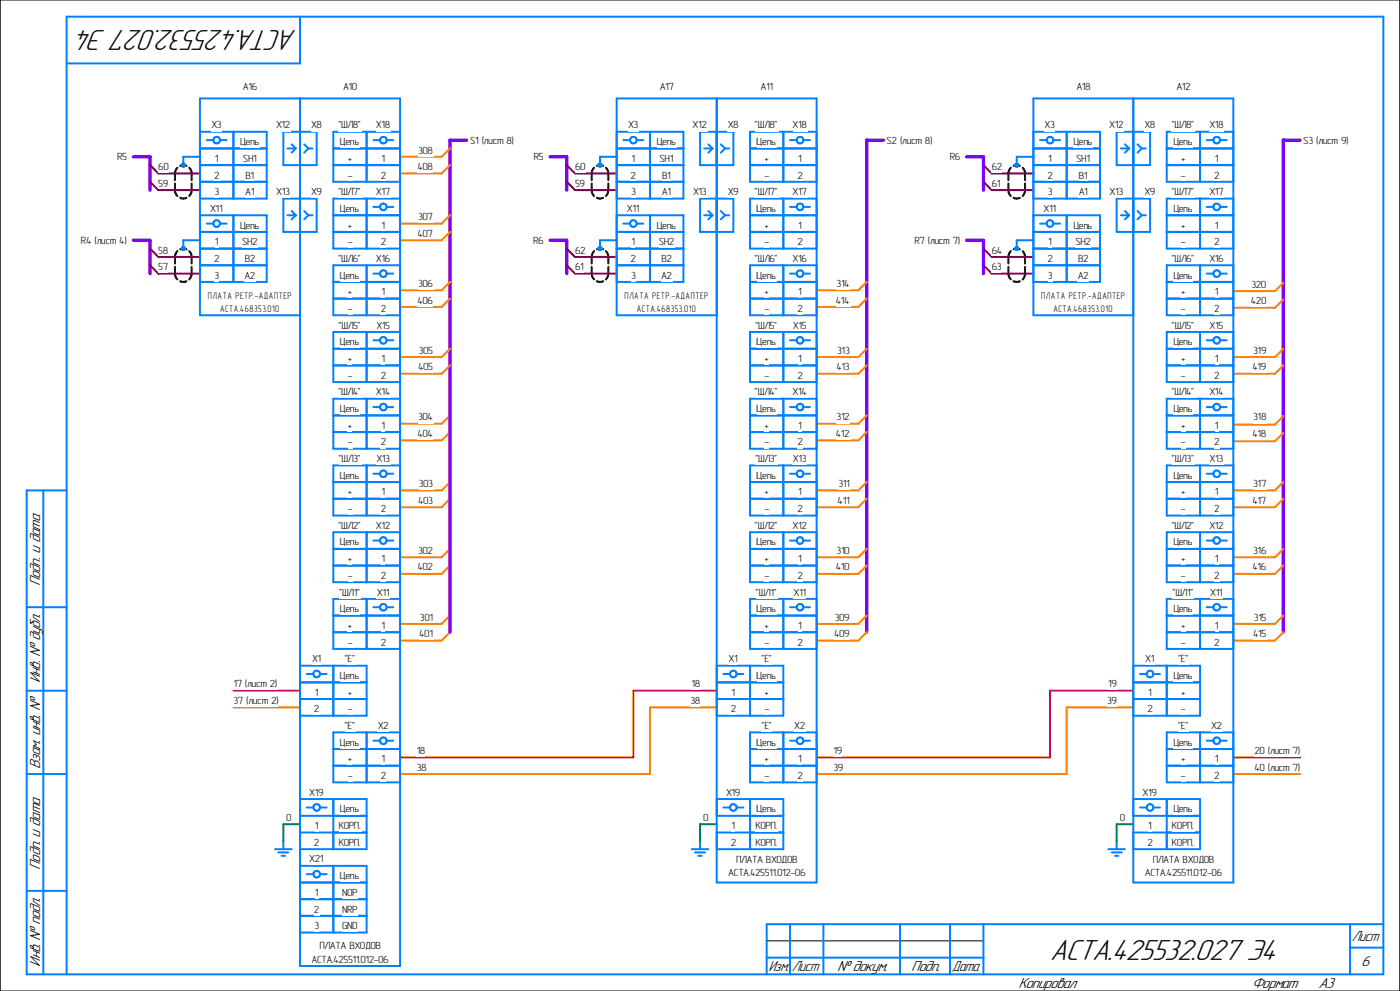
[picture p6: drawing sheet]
<svg xmlns="http://www.w3.org/2000/svg" width="420mm" height="297mm" viewBox="0 0 420 297" stroke-linecap="round" stroke-linejoin="round" font-family="sans-serif">
<path d="M-.1 0v297" fill="none" stroke="#000" stroke-width=".3"/>
<path d="M54.5 49h1v1h-1zM179.5 49h1v1h-1zM304.5 49h1v1h-1zM54.5 74h1v1h-1zM179.5 74h1v1h-1zM304.5 74h1v1h-1z" fill="#000"/>
<g fill="none" stroke="#0080ff" stroke-width=".59">
<path d="M60 39.5h20v20h-20M70 39.5v20M85 39.5h10v10h-10zM90 29.5v260h30v-260h-60v65h30M110 39.5v15M120 39.5h-20v15h20M185 39.5h20v20h-20M195 39.5v20M210 39.5h10v10h-10zM215 29.5v235h30v-235h-60v65h30M235 39.5v15M245 39.5h-20v15h20"/>
<path d="M310 39.5h20v20h-20M320 39.5v20M335 39.5h10v10h-10zM340 29.5v235h30v-235h-60v65h30M360 39.5v15M370 39.5h-20v15h20M60 47h-5v2.5M60 49.5h20M60 44.5h20M60 54.5h20M62 42h2M66 42h2"/>
<path d="M85 59.5h10v10h-10zM86.2 44.5h2.5M87.5 43.3l1.2 1.2M88.7 44.5l-1.2 1.3M91.3 43.3l1.2 1.2M92.5 44.5l-1.2 1.3M92.5 44.5h1.3M100 49.5h20M100 44.5h20M110 59.5v15M112 42h2M116 42h2"/>
<path d="M120 59.5h-20v15h20M185 47h-5v2.5M185 49.5h20M185 44.5h20M185 54.5h20M187 42h2M191 42h2M210 59.5h10v10h-10zM211.2 44.5h2.5M212.5 43.3l1.2 1.2M213.7 44.5l-1.2 1.3M216.2 43.3l1.3 1.2"/>
<path d="M217.5 44.5h1.2M217.5 44.5l-1.3 1.3M225 49.5h20M225 44.5h20M235 59.5v15M237 42h2M241 42h2M245 59.5h-20v15h20M310 47h-5v2.5M310 49.5h20M310 44.5h20M310 54.5h20"/>
<path d="M312 42h2M316 42h2M335 59.5h10v10h-10zM336.3 44.5h2.5M337.5 43.3l1.3 1.2M338.8 44.5l-1.3 1.3M341.2 43.3l1.3 1.2M342.5 44.5h1.2M342.5 44.5l-1.3 1.3M350 49.5h20M350 44.5h20M360 59.5v15"/>
<path d="M362 42h2M366 42h2M370 59.5h-20v15h20M60 72h-5v2.5M60 69.5h20M60 64.5h20v20h-20M60 74.5h20M60 79.5h20M62 67h2M66 67h2M70 64.5v20M86.2 64.5h2.5"/>
<path d="M87.5 63.2l1.2 1.3M88.7 64.5l-1.2 1.2M91.3 63.2l1.2 1.3M92.5 64.5l-1.2 1.2M92.5 64.5h1.3M100 69.5h20M100 64.5h20M110 79.5v15M112 62h2M116 62h2M120 79.5h-20v15h20M185 72h-5v2.5"/>
<path d="M185 69.5h20M185 64.5h20v20h-20M185 74.5h20M185 79.5h20M187 67h2M191 67h2M195 64.5v20M211.2 64.5h2.5M212.5 63.2l1.2 1.3M213.7 64.5l-1.2 1.2M216.2 63.2l1.3 1.3M217.5 64.5h1.2"/>
<path d="M217.5 64.5l-1.3 1.2M225 69.5h20M225 64.5h20M235 79.5v15M237 62h2M241 62h2M245 79.5h-20v15h20M310 72h-5v2.5M310 69.5h20M310 64.5h20v20h-20M310 74.5h20M310 79.5h20"/>
<path d="M312 67h2M316 67h2M320 64.5v20M336.3 64.5h2.5M337.5 63.2l1.3 1.3M338.8 64.5l-1.3 1.2M341.2 63.2l1.3 1.3M342.5 64.5h1.2M342.5 64.5l-1.3 1.2M350 69.5h20M350 64.5h20M360 79.5v15"/>
<path d="M362 62h2M366 62h2M370 79.5h-20v15h20M100 84.5h20M100 89.5h20M110 99.5v15M112 82h2M116 82h2M120 99.5h-20v15h20M225 84.5h20M225 89.5h20M235 99.5v15"/>
<path d="M237 82h2M241 82h2M245 99.5h-20v15h20M350 84.5h20M350 89.5h20M360 99.5v15M362 82h2M366 82h2M370 99.5h-20v15h20M100 104.5h20M100 109.5h20M110 119.5v15"/>
<path d="M112 102h2M116 102h2M120 119.5h-20v15h20M225 104.5h20M225 109.5h20M235 119.5v15M237 102h2M241 102h2M245 119.5h-20v15h20M350 104.5h20M350 109.5h20M360 119.5v15"/>
<path d="M362 102h2M366 102h2M370 119.5h-20v15h20M100 124.5h20M100 129.5h20M110 139.5v15M112 122h2M116 122h2M120 139.5h-20v15h20M225 124.5h20M225 129.5h20M235 139.5v15"/>
<path d="M237 122h2M241 122h2M245 139.5h-20v15h20M350 124.5h20M350 129.5h20M360 139.5v15M362 122h2M366 122h2M370 139.5h-20v15h20M100 144.5h20M100 149.5h20M110 159.5v15"/>
<path d="M112 142h2M116 142h2M120 159.5h-20v15h20M225 144.5h20M225 149.5h20M235 159.5v15M237 142h2M241 142h2M245 159.5h-20v15h20M350 144.5h20M350 149.5h20M360 159.5v15"/>
<path d="M362 142h2M366 142h2M370 159.5h-20v15h20M100 164.5h20M100 169.5h20M110 179.5v15M112 162h2M116 162h2M120 179.5h-20v15h20M225 164.5h20M225 169.5h20M235 179.5v15"/>
<path d="M237 162h2M241 162h2M245 179.5h-20v15h20M350 164.5h20M350 169.5h20M360 179.5v15M362 162h2M366 162h2M370 179.5h-20v15h20M90 199.5h20v15h-20M100 199.5v15M100 184.5h20"/>
<path d="M100 189.5h20M112 182h2M116 182h2M215 199.5h20v15h-20M225 184.5h20M225 189.5h20M225 199.5v15M237 182h2M241 182h2M340 199.5h20v15h-20M350 184.5h20M350 189.5h20"/>
<path d="M350 199.5v15M362 182h2M366 182h2M90 209.5h20M90 204.5h20M92 202h2M96 202h2M110 219.5v15M120 219.5h-20v15h20M215 209.5h20M215 204.5h20M217 202h2"/>
<path d="M221 202h2M235 219.5v15M245 219.5h-20v15h20M340 209.5h20M340 204.5h20M342 202h2M346 202h2M360 219.5v15M370 219.5h-20v15h20M90 239.5h20v15h-20M100 239.5v15M100 224.5h20"/>
<path d="M100 229.5h20M112 222h2M116 222h2M215 239.5h20v15h-20M225 224.5h20M225 229.5h20M225 239.5v15M237 222h2M241 222h2M340 239.5h20v15h-20M350 224.5h20M350 229.5h20"/>
<path d="M350 239.5v15M362 222h2M366 222h2M82.5 254.5h5M83.5 255.5h3M84.5 256.5h1M85 252v2.5M90 259.5h20v20h-20M90 249.5h20M90 244.5h20M92 242h2M96 242h2"/>
<path d="M100 259.5v20M207.5 254.5h5M208.5 255.5h3M209.5 256.5h1M210 252v2.5M215 249.5h20M215 244.5h20M217 242h2M221 242h2M332.5 254.5h5M333.5 255.5h3M334.5 256.5h1"/>
<path d="M335 252v2.5M340 249.5h20M340 244.5h20M342 242h2M346 242h2M90 264.5h20M90 274.5h20M90 269.5h20M92 262h2M96 262h2"/>
<circle cx="55" cy="49.5" r=".5"/>
<circle cx="65" cy="42" r="1"/>
<circle cx="115" cy="42" r="1"/>
<circle cx="180" cy="49.5" r=".5"/>
<circle cx="190" cy="42" r="1"/>
<circle cx="240" cy="42" r="1"/>
<circle cx="305" cy="49.5" r=".5"/>
<circle cx="315" cy="42" r="1"/>
<circle cx="365" cy="42" r="1.01"/>
<circle cx="55" cy="74.5" r=".5"/>
<circle cx="65" cy="67" r="1"/>
<circle cx="115" cy="62" r="1"/>
<circle cx="180" cy="74.5" r=".5"/>
<circle cx="190" cy="67" r="1"/>
<circle cx="240" cy="62" r="1"/>
<circle cx="305" cy="74.5" r=".49"/>
<circle cx="315" cy="67" r="1"/>
<circle cx="365" cy="62" r="1.01"/>
<circle cx="115" cy="82" r="1"/>
<circle cx="240" cy="82" r="1"/>
<circle cx="365" cy="82" r="1.01"/>
<circle cx="115" cy="102" r="1"/>
<circle cx="240" cy="102" r="1"/>
<circle cx="365" cy="102" r="1"/>
<circle cx="115" cy="122" r="1"/>
<circle cx="240" cy="122" r="1"/>
<circle cx="365" cy="122" r="1.01"/>
<circle cx="115" cy="142" r="1"/>
<circle cx="240" cy="142" r="1"/>
<circle cx="365" cy="142" r="1.01"/>
<circle cx="115" cy="162" r="1"/>
<circle cx="240" cy="162" r="1"/>
<circle cx="365" cy="162" r="1.01"/>
<circle cx="115" cy="182" r=".99"/>
<circle cx="240" cy="182" r=".99"/>
<circle cx="365" cy="182" r="1"/>
<circle cx="95" cy="202" r="1.01"/>
<circle cx="220" cy="202" r="1"/>
<circle cx="345" cy="202" r="1"/>
<circle cx="115" cy="222" r="1"/>
<circle cx="240" cy="222" r="1"/>
<circle cx="365" cy="222" r="1.01"/>
<circle cx="95" cy="242" r="1"/>
<circle cx="220" cy="242" r="1"/>
<circle cx="345" cy="242" r="1"/>
<circle cx="95" cy="262" r="1.01"/>
</g>
<g fill="none" stroke="#000" stroke-width=".59">
<path d="M52.5 55a3.9 3.9 0 0 0 .7 3.8M53.2 50.2a4.1 4.1 0 0 0-.7 3.8M54.1 49.7l.9-.2 1 .2M54.1 59.3a1.98 1.98 0 0 0 1.8 0M56.8 50.2a3.9 3.9 0 0 1 .7 3.8M57.5 55a4.1 4.1 0 0 1-.7 3.8M177.5 55a3.9 3.9 0 0 0 .7 3.8M178.2 50.2a4.1 4.1 0 0 0-.7 3.8M179 59.3a2.07 2.07 0 0 0 1.9 0M179.1 49.7l.9-.2 1 .2M181.8 50.2a3.9 3.9 0 0 1 .7 3.8M182.5 55a4.1 4.1 0 0 1-.7 3.8"/>
<path d="M302.5 55a3.9 3.9 0 0 0 .7 3.8M303.2 50.2a4.1 4.1 0 0 0-.7 3.8M304 59.3a2.07 2.07 0 0 0 1.9 0M304.1 49.7l.9-.2 .9 .2M306.8 50.2a3.9 3.9 0 0 1 .7 3.8M307.5 55a4.1 4.1 0 0 1-.7 3.8M53.2 75.2a4.2 4.2 0 0 0-.7 3.8M54.1 74.7l.9-.2 1 .2M56.8 75.3a3.9 3.9 0 0 1 .7 3.7M178.2 75.2a4.2 4.2 0 0 0-.7 3.8M179.1 74.7l.9-.2 1 .2M181.8 75.3a3.9 3.9 0 0 1 .7 3.7"/>
<path d="M303.2 75.2a4.2 4.2 0 0 0-.7 3.8M304.1 74.7l.9-.2 .9 .2M306.8 75.3a3.9 3.9 0 0 1 .7 3.7M52.5 80a3.9 3.9 0 0 0 .7 3.7M54.1 84.3l.9 .2 .9-.2M57.5 80a4.2 4.2 0 0 1-.7 3.8M177.5 80a3.9 3.9 0 0 0 .7 3.7M179 84.3l1 .2 .9-.2M182.5 80a4.2 4.2 0 0 1-.7 3.8M302.5 80a3.9 3.9 0 0 0 .7 3.7M304 84.3l1 .2 .9-.2M307.5 80a4.2 4.2 0 0 1-.7 3.8"/>
</g>
<path d="M40 47h5v10M140 42h-5v147.5M165 47h5v10M265 42h-5v147.5M290 47h5v10M390 42h-5v147.5M40 72h5v10M165 72h5v10M290 72h5v10" fill="none" stroke="#8000ff" stroke-width="1"/>
<path d="M45 54.5l2.5 2.5h12.5M45 49.5l2.5 2.5h12.5M170 49.5l2.5 2.5h12.5M170 54.5l2.5 2.5h12.5M295 54.5l2.5 2.5h12.5M295 49.5l2.5 2.5h12.5M45 79.5l2.5 2.5h12.5M45 74.5l2.5 2.5h12.5M170 74.5l2.5 2.5h12.5M170 79.5l2.5 2.5h12.5M295 79.5l2.5 2.5h12.5M295 74.5l2.5 2.5h12.5" fill="none" stroke="#800040" stroke-width=".59"/>
<g fill="none" stroke="#ff8000" stroke-width=".59">
<path d="M135 44.5l-2.5 2.5h-12.5M135 49.5l-2.5 2.5h-12.5M135 64.5l-2.5 2.5h-12.5M135 69.5l-2.5 2.5h-12.5M135 84.5l-2.5 2.5h-12.5M135 89.5l-2.5 2.5h-12.5M260 84.5l-2.5 2.5h-12.5M260 89.5l-2.5 2.5h-12.5M385 84.8l-2.5 2.4h-12.5M385 89.7l-2.5 2.5h-12.5M135 104.5l-2.5 2.5h-12.5M135 109.5l-2.5 2.5h-12.5"/>
<path d="M260 104.5l-2.5 2.5h-12.5M260 109.5l-2.5 2.5h-12.5M385 104.5l-2.5 2.5h-12.5M385 109.5l-2.5 2.5h-12.5M135 124.5l-2.5 2.5h-12.5M135 129.5l-2.5 2.5h-12.5M260 124.5l-2.5 2.5h-12.5M260 129.5l-2.5 2.5h-12.5M385 124.7l-2.5 2.6h-12.5M385 129.8l-2.5 2.4h-12.5M135 144.5l-2.5 2.5h-12.5M135 149.5l-2.5 2.5h-12.5"/>
<path d="M260 144.5l-2.5 2.5h-12.5M260 149.5l-2.5 2.5h-12.5M385 144.5l-2.5 2.5h-12.5M385 149.5l-2.5 2.5h-12.5M135 164.5l-2.5 2.5h-12.5M135 169.5l-2.5 2.5h-12.5M260 164.5l-2.5 2.5h-12.5M260 169.5l-2.5 2.5h-12.5M385 164.5l-2.5 2.5h-12.5M385 169.5l-2.5 2.5h-12.5M135 184.5l-2.5 2.5h-12.5M135 189.5l-2.5 2.5h-12.5"/>
<path d="M260 184.5l-2.5 2.5h-12.5M260 189.5l-2.5 2.5h-12.5M385 184.5l-2.5 2.5h-12.5M385 189.5l-2.5 2.5h-12.5M70 212h20M215 212h-20v20h-75M340 212h-20v20h-75M370 232h20"/>
</g>
<path d="M70 207h20M215 207h-25v20h-70M340 207h-25v20h-70M370 227h20" fill="none" stroke="#f00" stroke-width=".59"/>
<path d="M90 247h-5v5M215 247h-5v5M340 247h-5v5" fill="none" stroke="#008040" stroke-width=".59"/>
<g fill="#fff">
<path d="M172.5 78.6h2.5v3.1h-2.5z"/>
<path d="M172.5 73.6h3.1v3.1h-3.1z"/>
<path d="M297.5 78.6h2.9v3.1h-2.9z"/>
<path d="M297.5 73.6h3v3.1h-3z"/>
<path d="M160 70.7h3v3h-3z"/>
<path d="M274.3 70.7h13.7v3h-13.7z"/>
<path d="M102.9 24.6h4.2v3h-4.2z"/>
<path d="M72.9 24.6h4.2v3h-4.2z"/>
<path d="M197.9 24.6h4.2v3h-4.2z"/>
<path d="M352.9 24.6h4.2v3h-4.2z"/>
<path d="M228.2 24.6h3.6v3h-3.6z"/>
<path d="M322.9 24.6h4.2v3h-4.2z"/>
<path d="M126 183.2h4v3.6h-4z"/>
<path d="M125.8 188.2h4.2v3.6h-4.2z"/>
<path d="M125.4 163.2h4.6v3.6h-4.6z"/>
<path d="M125.2 168.2h4.8v3.5h-4.8z"/>
<path d="M125.6 143.2h4.4v3.6h-4.4z"/>
<path d="M125.4 148.2h4.6v3.6h-4.6z"/>
<path d="M125.4 123.2h4.6v3.6h-4.6z"/>
<path d="M125.2 128.2h4.8v3.6h-4.8z"/>
<path d="M125.6 103.2h4.4v3.6h-4.4z"/>
<path d="M125.4 108.2h4.6v3.6h-4.6z"/>
<path d="M125.4 83.2h4.6v3.6h-4.6z"/>
<path d="M125.2 88.2h4.8v3.6h-4.8z"/>
<path d="M141 40.2h13.9v3.6h-13.9z"/>
<path d="M266 40.2h14.4v3.6h-14.4z"/>
<path d="M391 40.2h14.2v3.6h-14.2z"/>
<path d="M376.3 228.6h13.7v3h-13.7z"/>
<path d="M376.3 223.6h13.7v3.1h-13.7z"/>
<path d="M85.9 243.2h1.6v3.6h-1.6z"/>
<path d="M210.9 243.2h1.6v3.6h-1.6z"/>
<path d="M335.9 243.2h1.6v3.6h-1.6z"/>
<path d="M47.5 53.6h2.8v3h-2.8z"/>
<path d="M47.5 48.6h3v3h-3z"/>
<path d="M35.1 45.6h2.9v3h-2.9z"/>
<path d="M47.5 78.6h2.8v3.1h-2.8z"/>
<path d="M47.5 73.6h2.8v3.1h-2.8z"/>
<path d="M125.4 43.2h4.6v3.6h-4.6z"/>
<path d="M125.2 48.2h4.8v3.6h-4.8z"/>
<path d="M125.4 63.2h4.6v3.6h-4.6z"/>
<path d="M125.2 68.2h4.8v3.6h-4.8z"/>
<path d="M250.4 183.2h4.6v3.6h-4.6z"/>
<path d="M250.2 188.2h4.8v3.6h-4.8z"/>
<path d="M251 163.2h4v3.6h-4z"/>
<path d="M250.8 168.2h4.2v3.5h-4.2z"/>
<path d="M251.5 143.2h3.5v3.6h-3.5z"/>
<path d="M251.3 148.2h3.7v3.6h-3.7z"/>
<path d="M251 123.2h4v3.6h-4z"/>
<path d="M250.8 128.2h4.2v3.6h-4.2z"/>
<path d="M251 83.2h4v3.6h-4z"/>
<path d="M250.8 88.2h4.2v3.6h-4.2z"/>
<path d="M251.2 103.2h3.8v3.6h-3.8z"/>
<path d="M251 108.2h4v3.6h-4z"/>
<path d="M24.3 70.7h13.7v3h-13.7z"/>
<path d="M70 203.6h13.1v3h-13.1z"/>
<path d="M70 208.6h13.5v3.1h-13.5z"/>
<path d="M125 223.6h2.5v3.1h-2.5z"/>
<path d="M125 228.6h2.8v3h-2.8z"/>
<path d="M207.5 203.6h2.5v3h-2.5z"/>
<path d="M207.1 208.6h2.9v3.1h-2.9z"/>
<path d="M332.5 203.6h2.5v3h-2.5z"/>
<path d="M332.1 208.6h2.9v3.1h-2.9z"/>
<path d="M250 228.6h2.9v3h-2.9z"/>
<path d="M250 223.6h2.5v3.1h-2.5z"/>
<path d="M172.5 53.6h2.8v3h-2.8z"/>
<path d="M172.5 48.6h3.1v3h-3.1z"/>
<path d="M160.1 45.6h2.9v3h-2.9z"/>
<path d="M297.5 53.6h2.5v3h-2.5z"/>
<path d="M297.5 48.6h3v3h-3z"/>
<path d="M284.9 45.6h3.1v3h-3.1z"/>
<path d="M376 143.2h4v3.6h-4z"/>
<path d="M375.8 148.2h4.2v3.6h-4.2z"/>
<path d="M376 123.2h4v3.6h-4z"/>
<path d="M375.8 128.2h4.2v3.6h-4.2z"/>
<path d="M376 103.2h4v3.6h-4z"/>
<path d="M375.8 108.2h4.2v3.6h-4.2z"/>
<path d="M375.5 83.4h4.5v3.6h-4.5z"/>
<path d="M375.2 88.4h4.8v3.6h-4.8z"/>
<path d="M376 163.2h4v3.6h-4z"/>
<path d="M375.8 168.2h4.2v3.5h-4.2z"/>
<path d="M376.2 183.2h3.8v3.6h-3.8z"/>
<path d="M376 188.2h4v3.6h-4z"/>
<path d="M93.3 35.7h3.4v3.6h-3.4z"/>
<path d="M93.3 55.7h3.4v3.6h-3.4z"/>
<path d="M114.5 45.7h1v3.6h-1z"/>
<path d="M114.2 50.7h1.6v3.6h-1.6z"/>
<path d="M112.8 35.7h4.4v3.6h-4.4z"/>
<path d="M104.4 45.7h1.2v3.6h-1.2z"/>
<path d="M102 40.7h5.9v3.6h-5.9z"/>
<path d="M104.3 50.7h1.4v3.6h-1.4z"/>
<path d="M101.5 35.7h7v3.6h-7z"/>
<path d="M114.5 65.7h1v3.6h-1z"/>
<path d="M114.2 70.7h1.6v3.6h-1.6z"/>
<path d="M112.8 55.7h4.4v3.6h-4.4z"/>
<path d="M104.4 65.7h1.2v3.6h-1.2z"/>
<path d="M102 60.7h5.9v3.6h-5.9z"/>
<path d="M104.3 70.7h1.4v3.6h-1.4z"/>
<path d="M101.5 55.7h7v3.6h-7z"/>
<path d="M114.5 85.7h1v3.6h-1z"/>
<path d="M114.2 90.7h1.6v3.6h-1.6z"/>
<path d="M112.8 75.7h4.4v3.5h-4.4z"/>
<path d="M104.4 85.7h1.2v3.6h-1.2z"/>
<path d="M102 80.7h5.9v3.6h-5.9z"/>
<path d="M104.3 90.7h1.4v3.6h-1.4z"/>
<path d="M101.5 75.7h7v3.5h-7z"/>
<path d="M114.5 105.7h1v3.6h-1z"/>
<path d="M114.2 110.7h1.6v3.6h-1.6z"/>
<path d="M112.9 95.7h4.2v3.6h-4.2z"/>
<path d="M104.4 105.7h1.2v3.6h-1.2z"/>
<path d="M102 100.7h5.9v3.6h-5.9z"/>
<path d="M104.3 110.7h1.4v3.6h-1.4z"/>
<path d="M101.6 95.7h6.8v3.6h-6.8z"/>
<path d="M114.5 125.7h1v3.6h-1z"/>
<path d="M114.2 130.7h1.6v3.6h-1.6z"/>
<path d="M112.8 115.7h4.4v3.6h-4.4z"/>
<path d="M104.4 125.7h1.2v3.6h-1.2z"/>
<path d="M102 120.7h5.9v3.5h-5.9z"/>
<path d="M104.3 130.7h1.4v3.6h-1.4z"/>
<path d="M101.5 115.7h7v3.6h-7z"/>
<path d="M114.5 145.7h1v3.6h-1z"/>
<path d="M114.2 150.7h1.6v3.6h-1.6z"/>
<path d="M112.9 135.7h4.2v3.6h-4.2z"/>
<path d="M104.4 145.7h1.2v3.6h-1.2z"/>
<path d="M102 140.7h5.9v3.6h-5.9z"/>
<path d="M104.3 150.7h1.4v3.6h-1.4z"/>
<path d="M101.6 135.7h6.8v3.6h-6.8z"/>
<path d="M114.5 165.7h1v3.5h-1z"/>
<path d="M114.2 170.7h1.6v3.6h-1.6z"/>
<path d="M112.8 155.7h4.4v3.6h-4.4z"/>
<path d="M104.4 165.7h1.2v3.5h-1.2z"/>
<path d="M102 160.7h5.9v3.6h-5.9z"/>
<path d="M104.3 170.7h1.4v3.6h-1.4z"/>
<path d="M101.5 155.7h7v3.6h-7z"/>
<path d="M114.5 185.7h1v3.6h-1z"/>
<path d="M114.2 190.7h1.6v3.6h-1.6z"/>
<path d="M113 175.7h4v3.6h-4z"/>
<path d="M104.4 185.7h1.2v3.6h-1.2z"/>
<path d="M102 180.7h5.9v3.6h-5.9z"/>
<path d="M104.3 190.7h1.4v3.6h-1.4z"/>
<path d="M101.8 175.7h6.4v3.6h-6.4z"/>
<path d="M104.4 205.7h1.2v3.6h-1.2z"/>
<path d="M102 200.7h5.9v3.6h-5.9z"/>
<path d="M104.3 210.7h1.4v3.5h-1.4z"/>
<path d="M103.5 195.7h3.1v3.6h-3.1z"/>
<path d="M94.5 205.7h1v3.6h-1z"/>
<path d="M94.2 210.7h1.6v3.5h-1.6z"/>
<path d="M93.6 195.7h2.8v3.6h-2.8z"/>
<path d="M114.5 225.7h1v3.6h-1z"/>
<path d="M114.2 230.7h1.6v3.6h-1.6z"/>
<path d="M113.3 215.7h3.4v3.6h-3.4z"/>
<path d="M104.4 225.7h1.2v3.6h-1.2z"/>
<path d="M102 220.7h5.9v3.6h-5.9z"/>
<path d="M104.3 230.7h1.4v3.6h-1.4z"/>
<path d="M103.5 215.7h3.1v3.6h-3.1z"/>
<path d="M95.8 282.2h18.4v3h-18.4z"/>
<path d="M93.5 286.1h23v3h-23z"/>
<path d="M94.5 265.7h1v3.6h-1z"/>
<path d="M94.2 270.7h1.6v3.6h-1.6z"/>
<path d="M92.8 255.7h4.4v3.5h-4.4z"/>
<path d="M102.6 265.7h4.8v3.6h-4.8z"/>
<path d="M102 260.7h5.9v3.6h-5.9z"/>
<path d="M102.6 270.7h4.8v3.6h-4.8z"/>
<path d="M94.3 275.7h1.4v3.6h-1.4z"/>
<path d="M102.6 275.7h4.8v3.6h-4.8z"/>
<path d="M101.6 245.7h6.8v3.6h-6.8z"/>
<path d="M102 240.7h5.9v3.6h-5.9z"/>
<path d="M101.6 250.7h6.8v3.6h-6.8z"/>
<path d="M94.5 245.7h1v3.6h-1z"/>
<path d="M94.2 250.7h1.6v3.6h-1.6z"/>
<path d="M92.8 235.7h4.4v3.6h-4.4z"/>
<path d="M218.3 35.7h3.4v3.6h-3.4z"/>
<path d="M218.3 55.7h3.4v3.6h-3.4z"/>
<path d="M239.5 45.7h1v3.6h-1z"/>
<path d="M239.2 50.7h1.6v3.6h-1.6z"/>
<path d="M237.8 35.7h4.4v3.6h-4.4z"/>
<path d="M229.4 45.7h1.2v3.6h-1.2z"/>
<path d="M227 40.7h6v3.6h-6z"/>
<path d="M229.3 50.7h1.4v3.6h-1.4z"/>
<path d="M226.5 35.7h7v3.6h-7z"/>
<path d="M239.5 65.7h1v3.6h-1z"/>
<path d="M239.2 70.7h1.6v3.6h-1.6z"/>
<path d="M237.8 55.7h4.4v3.6h-4.4z"/>
<path d="M229.4 65.7h1.2v3.6h-1.2z"/>
<path d="M227 60.7h6v3.6h-6z"/>
<path d="M229.3 70.7h1.4v3.6h-1.4z"/>
<path d="M226.5 55.7h7v3.6h-7z"/>
<path d="M239.5 85.7h1v3.6h-1z"/>
<path d="M239.2 90.7h1.6v3.6h-1.6z"/>
<path d="M237.8 75.7h4.4v3.5h-4.4z"/>
<path d="M229.4 85.7h1.2v3.6h-1.2z"/>
<path d="M227 80.7h6v3.6h-6z"/>
<path d="M229.3 90.7h1.4v3.6h-1.4z"/>
<path d="M226.5 75.7h7v3.5h-7z"/>
<path d="M239.5 105.7h1v3.6h-1z"/>
<path d="M239.2 110.7h1.6v3.6h-1.6z"/>
<path d="M237.9 95.7h4.2v3.6h-4.2z"/>
<path d="M229.4 105.7h1.2v3.6h-1.2z"/>
<path d="M227 100.7h6v3.6h-6z"/>
<path d="M229.3 110.7h1.4v3.6h-1.4z"/>
<path d="M226.6 95.7h6.8v3.6h-6.8z"/>
<path d="M239.5 125.7h1v3.6h-1z"/>
<path d="M239.2 130.7h1.6v3.6h-1.6z"/>
<path d="M237.8 115.7h4.4v3.6h-4.4z"/>
<path d="M229.4 125.7h1.2v3.6h-1.2z"/>
<path d="M227 120.7h6v3.5h-6z"/>
<path d="M229.3 130.7h1.4v3.6h-1.4z"/>
<path d="M226.5 115.7h7v3.6h-7z"/>
<path d="M239.5 145.7h1v3.6h-1z"/>
<path d="M239.2 150.7h1.6v3.6h-1.6z"/>
<path d="M237.9 135.7h4.2v3.6h-4.2z"/>
<path d="M229.4 145.7h1.2v3.6h-1.2z"/>
<path d="M227 140.7h6v3.6h-6z"/>
<path d="M229.3 150.7h1.4v3.6h-1.4z"/>
<path d="M226.6 135.7h6.8v3.6h-6.8z"/>
<path d="M239.5 165.7h1v3.5h-1z"/>
<path d="M239.2 170.7h1.6v3.6h-1.6z"/>
<path d="M237.8 155.7h4.4v3.6h-4.4z"/>
<path d="M229.4 165.7h1.2v3.5h-1.2z"/>
<path d="M227 160.7h6v3.6h-6z"/>
<path d="M229.3 170.7h1.4v3.6h-1.4z"/>
<path d="M226.5 155.7h7v3.6h-7z"/>
<path d="M239.5 185.7h1v3.6h-1z"/>
<path d="M239.2 190.7h1.6v3.6h-1.6z"/>
<path d="M238 175.7h3.9v3.6h-3.9z"/>
<path d="M229.4 185.7h1.2v3.6h-1.2z"/>
<path d="M227 180.7h6v3.6h-6z"/>
<path d="M229.3 190.7h1.4v3.6h-1.4z"/>
<path d="M226.8 175.7h6.5v3.6h-6.5z"/>
<path d="M229.4 205.7h1.2v3.6h-1.2z"/>
<path d="M227 200.7h6v3.6h-6z"/>
<path d="M229.3 210.7h1.4v3.5h-1.4z"/>
<path d="M228.4 195.7h3.2v3.6h-3.2z"/>
<path d="M219.5 205.7h1v3.6h-1z"/>
<path d="M219.2 210.7h1.6v3.5h-1.6z"/>
<path d="M218.6 195.7h2.8v3.6h-2.8z"/>
<path d="M239.5 225.7h1v3.6h-1z"/>
<path d="M239.2 230.7h1.6v3.6h-1.6z"/>
<path d="M238.3 215.7h3.4v3.6h-3.4z"/>
<path d="M229.4 225.7h1.2v3.6h-1.2z"/>
<path d="M227 220.7h6v3.6h-6z"/>
<path d="M229.3 230.7h1.4v3.6h-1.4z"/>
<path d="M228.4 215.7h3.2v3.6h-3.2z"/>
<path d="M226.6 245.7h6.8v3.6h-6.8z"/>
<path d="M227 240.7h6v3.6h-6z"/>
<path d="M226.6 250.7h6.8v3.6h-6.8z"/>
<path d="M219.5 245.7h1v3.6h-1z"/>
<path d="M219.2 250.7h1.6v3.6h-1.6z"/>
<path d="M217.8 235.7h4.4v3.6h-4.4z"/>
<path d="M220.8 256.2h18.4v3h-18.4z"/>
<path d="M218.5 260.1h23v3h-23z"/>
<path d="M343.3 35.7h3.4v3.6h-3.4z"/>
<path d="M343.3 55.7h3.4v3.6h-3.4z"/>
<path d="M364.5 45.7h1v3.6h-1z"/>
<path d="M364.2 50.7h1.6v3.6h-1.6z"/>
<path d="M362.8 35.7h4.4v3.6h-4.4z"/>
<path d="M354.4 45.7h1.2v3.6h-1.2z"/>
<path d="M352 40.7h6v3.6h-6z"/>
<path d="M354.3 50.7h1.4v3.6h-1.4z"/>
<path d="M351.5 35.7h7v3.6h-7z"/>
<path d="M364.5 65.7h1v3.6h-1z"/>
<path d="M364.2 70.7h1.6v3.6h-1.6z"/>
<path d="M362.8 55.7h4.4v3.6h-4.4z"/>
<path d="M354.4 65.7h1.2v3.6h-1.2z"/>
<path d="M352 60.7h6v3.6h-6z"/>
<path d="M354.3 70.7h1.4v3.6h-1.4z"/>
<path d="M351.5 55.7h7v3.6h-7z"/>
<path d="M364.5 85.7h1v3.6h-1z"/>
<path d="M364.2 90.7h1.6v3.6h-1.6z"/>
<path d="M362.8 75.7h4.4v3.5h-4.4z"/>
<path d="M354.4 85.7h1.2v3.6h-1.2z"/>
<path d="M352 80.7h6v3.6h-6z"/>
<path d="M354.3 90.7h1.4v3.6h-1.4z"/>
<path d="M351.5 75.7h7v3.5h-7z"/>
<path d="M364.5 105.7h1v3.6h-1z"/>
<path d="M364.2 110.7h1.6v3.6h-1.6z"/>
<path d="M362.9 95.7h4.2v3.6h-4.2z"/>
<path d="M354.4 105.7h1.2v3.6h-1.2z"/>
<path d="M352 100.7h6v3.6h-6z"/>
<path d="M354.3 110.7h1.4v3.6h-1.4z"/>
<path d="M351.6 95.7h6.8v3.6h-6.8z"/>
<path d="M364.5 125.7h1v3.6h-1z"/>
<path d="M364.2 130.7h1.6v3.6h-1.6z"/>
<path d="M362.8 115.7h4.4v3.6h-4.4z"/>
<path d="M354.4 125.7h1.2v3.6h-1.2z"/>
<path d="M352 120.7h6v3.5h-6z"/>
<path d="M354.3 130.7h1.4v3.6h-1.4z"/>
<path d="M351.5 115.7h7v3.6h-7z"/>
<path d="M364.5 145.7h1v3.6h-1z"/>
<path d="M364.2 150.7h1.6v3.6h-1.6z"/>
<path d="M362.9 135.7h4.2v3.6h-4.2z"/>
<path d="M354.4 145.7h1.2v3.6h-1.2z"/>
<path d="M352 140.7h6v3.6h-6z"/>
<path d="M354.3 150.7h1.4v3.6h-1.4z"/>
<path d="M351.6 135.7h6.8v3.6h-6.8z"/>
<path d="M364.5 165.7h1v3.5h-1z"/>
<path d="M364.2 170.7h1.6v3.6h-1.6z"/>
<path d="M362.8 155.7h4.4v3.6h-4.4z"/>
<path d="M354.4 165.7h1.2v3.5h-1.2z"/>
<path d="M352 160.7h6v3.6h-6z"/>
<path d="M354.3 170.7h1.4v3.6h-1.4z"/>
<path d="M351.5 155.7h7v3.6h-7z"/>
<path d="M364.5 185.7h1v3.6h-1z"/>
<path d="M364.2 190.7h1.6v3.6h-1.6z"/>
<path d="M363.1 175.7h3.8v3.6h-3.8z"/>
<path d="M354.4 185.7h1.2v3.6h-1.2z"/>
<path d="M352 180.7h6v3.6h-6z"/>
<path d="M354.3 190.7h1.4v3.6h-1.4z"/>
<path d="M351.7 175.7h6.5v3.6h-6.5z"/>
<path d="M354.4 205.7h1.2v3.6h-1.2z"/>
<path d="M352 200.7h6v3.6h-6z"/>
<path d="M354.3 210.7h1.4v3.5h-1.4z"/>
<path d="M353.4 195.7h3.2v3.6h-3.2z"/>
<path d="M344.5 205.7h1v3.6h-1z"/>
<path d="M344.2 210.7h1.6v3.5h-1.6z"/>
<path d="M343.6 195.7h2.8v3.6h-2.8z"/>
<path d="M364.5 225.7h1v3.6h-1z"/>
<path d="M364.2 230.7h1.6v3.6h-1.6z"/>
<path d="M363.3 215.7h3.4v3.6h-3.4z"/>
<path d="M354.4 225.7h1.2v3.6h-1.2z"/>
<path d="M352 220.7h6v3.6h-6z"/>
<path d="M354.3 230.7h1.4v3.6h-1.4z"/>
<path d="M353.4 215.7h3.2v3.6h-3.2z"/>
<path d="M351.6 245.7h6.8v3.6h-6.8z"/>
<path d="M352 240.7h6v3.6h-6z"/>
<path d="M351.6 250.7h6.8v3.6h-6.8z"/>
<path d="M344.5 245.7h1v3.6h-1z"/>
<path d="M344.2 250.7h1.6v3.6h-1.6z"/>
<path d="M342.8 235.7h4.4v3.6h-4.4z"/>
<path d="M345.8 256.2h18.4v3h-18.4z"/>
<path d="M343.5 260.1h23v3h-23z"/>
<path d="M332.8 35.7h4.4v3.6h-4.4z"/>
<path d="M332.9 55.7h4.2v3.6h-4.2z"/>
<path d="M314.5 45.7h1v3.6h-1z"/>
<path d="M314.2 50.7h1.6v3.6h-1.6z"/>
<path d="M313.4 35.7h3.2v3.6h-3.2z"/>
<path d="M314.3 55.7h1.4v3.6h-1.4z"/>
<path d="M322.9 45.7h4.2v3.6h-4.2z"/>
<path d="M322 40.7h6v3.6h-6z"/>
<path d="M323.7 50.7h2.6v3.6h-2.6z"/>
<path d="M323.6 55.7h2.8v3.6h-2.8z"/>
<path d="M314.5 70.7h1v3.6h-1z"/>
<path d="M314.2 75.7h1.6v3.5h-1.6z"/>
<path d="M313.1 60.7h3.8v3.6h-3.8z"/>
<path d="M314.3 80.7h1.4v3.6h-1.4z"/>
<path d="M322.6 70.7h4.8v3.6h-4.8z"/>
<path d="M322 65.7h6v3.6h-6z"/>
<path d="M323.4 75.7h3.2v3.5h-3.2z"/>
<path d="M323.3 80.7h3.4v3.6h-3.4z"/>
<path d="M207.8 35.7h4.4v3.6h-4.4z"/>
<path d="M207.9 55.7h4.2v3.6h-4.2z"/>
<path d="M189.5 45.7h1v3.6h-1z"/>
<path d="M189.2 50.7h1.6v3.6h-1.6z"/>
<path d="M188.4 35.7h3.2v3.6h-3.2z"/>
<path d="M189.3 55.7h1.4v3.6h-1.4z"/>
<path d="M197.9 45.7h4.2v3.6h-4.2z"/>
<path d="M197 40.7h6v3.6h-6z"/>
<path d="M198.7 50.7h2.6v3.6h-2.6z"/>
<path d="M198.6 55.7h2.8v3.6h-2.8z"/>
<path d="M189.5 70.7h1v3.6h-1z"/>
<path d="M189.2 75.7h1.6v3.5h-1.6z"/>
<path d="M188 60.7h3.9v3.6h-3.9z"/>
<path d="M189.3 80.7h1.4v3.6h-1.4z"/>
<path d="M197.6 70.7h4.8v3.6h-4.8z"/>
<path d="M197 65.7h6v3.6h-6z"/>
<path d="M198.4 75.7h3.2v3.5h-3.2z"/>
<path d="M198.3 80.7h3.4v3.6h-3.4z"/>
<path d="M82.8 35.7h4.4v3.6h-4.4z"/>
<path d="M82.9 55.7h4.2v3.6h-4.2z"/>
<path d="M64.5 45.7h1v3.6h-1z"/>
<path d="M64.2 50.7h1.6v3.6h-1.6z"/>
<path d="M63.4 35.7h3.2v3.6h-3.2z"/>
<path d="M64.3 55.7h1.4v3.6h-1.4z"/>
<path d="M72.9 45.7h4.2v3.6h-4.2z"/>
<path d="M72 40.7h6v3.6h-6z"/>
<path d="M73.7 50.7h2.6v3.6h-2.6z"/>
<path d="M73.6 55.7h2.8v3.6h-2.8z"/>
<path d="M64.5 70.7h1v3.6h-1z"/>
<path d="M64.2 75.7h1.6v3.5h-1.6z"/>
<path d="M63 60.7h4v3.6h-4z"/>
<path d="M64.3 80.7h1.4v3.6h-1.4z"/>
<path d="M72.6 70.7h4.8v3.6h-4.8z"/>
<path d="M72 65.7h6v3.6h-6z"/>
<path d="M73.4 75.7h3.2v3.5h-3.2z"/>
<path d="M73.3 80.7h3.4v3.6h-3.4z"/>
</g>
<path d="M420 0v297M420 0h-420v297h420M230 282h65" fill="none" stroke="#000" stroke-width=".3"/>
<g fill="none" stroke="#0080ff" stroke-width=".59">
<path d="M90 5v14h-70M13 147v145M20 147h-12v145h407v-287h-395v287M8 182h12M8 207h12M8 232h12M8 267h12M237 277v15M247 277v15M270 277v15M285 277v15M295 277v15"/>
<path d="M405 277v15M415 277h-185v15M230 287h65M405 284h10"/>
</g>
<g font-size="9.3">
<text x="88.9" y="8.9" transform="rotate(-180 88.9 8.9)">АСТА.425532.027 Э4</text>
<text x="315" y="287.6">АСТА.425532.027 Э4</text>
</g>
<g font-size="4.7">
<text x="12.1" y="175.6" transform="rotate(-90 12.1 175.6)">Подп. и дата</text>
<text x="12.1" y="204.7" transform="rotate(-90 12.1 204.7)">Инв. № дубл.</text>
<text x="12.1" y="230.4" transform="rotate(-90 12.1 230.4)">Взам. инв. №</text>
<text x="12.1" y="260.6" transform="rotate(-90 12.1 260.6)">Подп. и дата</text>
<text x="405.6" y="282.1">Лист</text>
<text x="12.1" y="289.7" transform="rotate(-90 12.1 289.7)">Инв. № подл.</text>
<text x="230.6" y="291">Изм. Лист</text>
<text x="251.1" y="291">№ докум.</text>
<text x="273.4" y="291">Подп.</text>
<text x="285.6" y="291">Дата</text>
<text x="408.3" y="289.6">6</text>
<text x="305.5" y="296">Копировал</text>
<text x="375.5" y="296">Формат</text>
<text x="395.5" y="296">A3</text>
</g>
<g font-size="3.1">
<text x="72.9" y="27">А16</text>
<text x="102.9" y="27">А10</text>
<text x="197.9" y="27">А17</text>
<text x="228.2" y="27">А11</text>
<text x="322.9" y="27">А18</text>
<text x="352.9" y="27">А12</text>
<text x="63.4" y="38.5">X3</text>
<text x="82.8" y="38.5">X12</text>
<text x="93.3" y="38.5">X8</text>
<text x="101.5" y="38.5">&quot;ШЛ8&quot;</text>
<text x="112.8" y="38.5">X18</text>
<text x="188.4" y="38.5">X3</text>
<text x="207.8" y="38.5">X12</text>
<text x="218.3" y="38.5">X8</text>
<text x="226.5" y="38.5">&quot;ШЛ8&quot;</text>
<text x="237.8" y="38.5">X18</text>
<text x="313.4" y="38.5">X3</text>
<text x="332.8" y="38.5">X12</text>
<text x="343.3" y="38.5">X8</text>
<text x="351.5" y="38.5">&quot;ШЛ8&quot;</text>
<text x="362.8" y="38.5">X18</text>
<text x="72" y="43.5">Цепь</text>
<text x="102" y="43.5">Цепь</text>
<text x="125.4" y="46">308</text>
<text x="141" y="43">S1 (лист 8)</text>
<text x="197" y="43.5">Цепь</text>
<text x="227" y="43.5">Цепь</text>
<text x="266" y="43">S2 (лист 8)</text>
<text x="322" y="43.5">Цепь</text>
<text x="352" y="43.5">Цепь</text>
<text x="391" y="43">S3 (лист 9)</text>
<text x="35.1" y="48">R5</text>
<text x="47.5" y="51">60</text>
<text x="64.2" y="53.5">2</text>
<text x="64.5" y="48.5">1</text>
<text x="72.9" y="48.5">SH1</text>
<text x="73.7" y="53.5">B1</text>
<text x="104.3" y="53.5">-</text>
<text x="104.4" y="48.5">+</text>
<text x="114.2" y="53.5">2</text>
<text x="114.5" y="48.5">1</text>
<text x="125.2" y="51">408</text>
<text x="160.1" y="48">R5</text>
<text x="172.5" y="51">60</text>
<text x="189.2" y="53.5">2</text>
<text x="189.5" y="48.5">1</text>
<text x="197.9" y="48.5">SH1</text>
<text x="198.7" y="53.5">B1</text>
<text x="229.3" y="53.5">-</text>
<text x="229.4" y="48.5">+</text>
<text x="239.2" y="53.5">2</text>
<text x="239.5" y="48.5">1</text>
<text x="284.9" y="48">R6</text>
<text x="297.5" y="51">62</text>
<text x="314.2" y="53.5">2</text>
<text x="314.4" y="48.5">1</text>
<text x="322.9" y="48.5">SH1</text>
<text x="323.7" y="53.5">B1</text>
<text x="354.3" y="53.5">-</text>
<text x="354.4" y="48.5">+</text>
<text x="364.2" y="53.5">2</text>
<text x="364.5" y="48.5">1</text>
<text x="47.5" y="56">59</text>
<text x="64.3" y="58.5">3</text>
<text x="73.6" y="58.5">A1</text>
<text x="82.9" y="58.5">X13</text>
<text x="93.3" y="58.5">X9</text>
<text x="101.5" y="58.5">&quot;ШЛ7&quot;</text>
<text x="112.8" y="58.5">X17</text>
<text x="172.5" y="56">59</text>
<text x="189.3" y="58.5">3</text>
<text x="198.6" y="58.5">A1</text>
<text x="207.9" y="58.5">X13</text>
<text x="218.3" y="58.5">X9</text>
<text x="226.5" y="58.5">&quot;ШЛ7&quot;</text>
<text x="237.8" y="58.5">X17</text>
<text x="297.5" y="56">61</text>
<text x="314.3" y="58.5">3</text>
<text x="323.6" y="58.5">A1</text>
<text x="332.9" y="58.5">X13</text>
<text x="343.3" y="58.5">X9</text>
<text x="351.5" y="58.5">&quot;ШЛ7&quot;</text>
<text x="362.8" y="58.5">X17</text>
<text x="63" y="63.5">X11</text>
<text x="102" y="63.5">Цепь</text>
<text x="125.4" y="66">307</text>
<text x="188" y="63.5">X11</text>
<text x="227" y="63.5">Цепь</text>
<text x="313.1" y="63.5">X11</text>
<text x="352" y="63.5">Цепь</text>
<text x="72" y="68.5">Цепь</text>
<text x="104.4" y="68.5">+</text>
<text x="114.5" y="68.5">1</text>
<text x="125.2" y="71">407</text>
<text x="197" y="68.5">Цепь</text>
<text x="229.4" y="68.5">+</text>
<text x="239.5" y="68.5">1</text>
<text x="322" y="68.5">Цепь</text>
<text x="354.4" y="68.5">+</text>
<text x="364.5" y="68.5">1</text>
<text x="24.3" y="73">R4 (лист 4)</text>
<text x="47.5" y="76">58</text>
<text x="64.5" y="73.5">1</text>
<text x="72.6" y="73.5">SH2</text>
<text x="104.3" y="73.5">-</text>
<text x="114.2" y="73.5">2</text>
<text x="160" y="73">R6</text>
<text x="172.5" y="76">62</text>
<text x="189.5" y="73.5">1</text>
<text x="197.6" y="73.5">SH2</text>
<text x="229.3" y="73.5">-</text>
<text x="239.2" y="73.5">2</text>
<text x="274.3" y="73">R7 (лист 7)</text>
<text x="297.5" y="76">64</text>
<text x="314.4" y="73.5">1</text>
<text x="322.6" y="73.5">SH2</text>
<text x="354.3" y="73.5">-</text>
<text x="364.2" y="73.5">2</text>
<text x="47.5" y="81">57</text>
<text x="64.2" y="78.5">2</text>
<text x="64.3" y="83.5">3</text>
<text x="73.3" y="83.5">A2</text>
<text x="73.4" y="78.5">B2</text>
<text x="101.5" y="78.5">&quot;ШЛ6&quot;</text>
<text x="102" y="83.5">Цепь</text>
<text x="112.8" y="78.5">X16</text>
<text x="172.5" y="81">61</text>
<text x="189.2" y="78.5">2</text>
<text x="189.3" y="83.5">3</text>
<text x="198.3" y="83.5">A2</text>
<text x="198.4" y="78.5">B2</text>
<text x="226.5" y="78.5">&quot;ШЛ6&quot;</text>
<text x="227" y="83.5">Цепь</text>
<text x="237.8" y="78.5">X16</text>
<text x="297.5" y="81">63</text>
<text x="314.2" y="78.5">2</text>
<text x="314.3" y="83.5">3</text>
<text x="323.3" y="83.5">A2</text>
<text x="323.4" y="78.5">B2</text>
<text x="351.5" y="78.5">&quot;ШЛ6&quot;</text>
<text x="352" y="83.5">Цепь</text>
<text x="362.8" y="78.5">X16</text>
<text x="104.4" y="88.5">+</text>
<text x="114.5" y="88.5">1</text>
<text x="125.4" y="86">306</text>
<text x="229.4" y="88.5">+</text>
<text x="239.5" y="88.5">1</text>
<text x="251" y="86">314</text>
<text x="354.4" y="88.5">+</text>
<text x="364.5" y="88.5">1</text>
<text x="375.5" y="86.2">320</text>
<text x="104.3" y="93.5">-</text>
<text x="114.2" y="93.5">2</text>
<text x="125.2" y="91">406</text>
<text x="229.3" y="93.5">-</text>
<text x="239.2" y="93.5">2</text>
<text x="250.8" y="91">414</text>
<text x="354.3" y="93.5">-</text>
<text x="364.2" y="93.5">2</text>
<text x="375.2" y="91.2">420</text>
<text x="101.6" y="98.5">&quot;ШЛ5&quot;</text>
<text x="112.9" y="98.5">X15</text>
<text x="226.6" y="98.5">&quot;ШЛ5&quot;</text>
<text x="237.9" y="98.5">X15</text>
<text x="351.6" y="98.5">&quot;ШЛ5&quot;</text>
<text x="362.9" y="98.5">X15</text>
<text x="102" y="103.5">Цепь</text>
<text x="125.6" y="106">305</text>
<text x="227" y="103.5">Цепь</text>
<text x="251.2" y="106">313</text>
<text x="352" y="103.5">Цепь</text>
<text x="376" y="106">319</text>
<text x="104.3" y="113.5">-</text>
<text x="104.4" y="108.5">+</text>
<text x="114.2" y="113.5">2</text>
<text x="114.5" y="108.5">1</text>
<text x="125.4" y="111">405</text>
<text x="229.3" y="113.5">-</text>
<text x="229.4" y="108.5">+</text>
<text x="239.2" y="113.5">2</text>
<text x="239.5" y="108.5">1</text>
<text x="251" y="111">413</text>
<text x="354.3" y="113.5">-</text>
<text x="354.4" y="108.5">+</text>
<text x="364.2" y="113.5">2</text>
<text x="364.5" y="108.5">1</text>
<text x="375.7" y="111">419</text>
<text x="101.5" y="118.5">&quot;ШЛ4&quot;</text>
<text x="112.8" y="118.5">X14</text>
<text x="226.5" y="118.5">&quot;ШЛ4&quot;</text>
<text x="237.8" y="118.5">X14</text>
<text x="351.5" y="118.5">&quot;ШЛ4&quot;</text>
<text x="362.8" y="118.5">X14</text>
<text x="102" y="123.5">Цепь</text>
<text x="125.4" y="126">304</text>
<text x="227" y="123.5">Цепь</text>
<text x="251" y="126">312</text>
<text x="352" y="123.5">Цепь</text>
<text x="376" y="126">318</text>
<text x="104.4" y="128.5">+</text>
<text x="114.5" y="128.5">1</text>
<text x="125.2" y="131">404</text>
<text x="229.4" y="128.5">+</text>
<text x="239.5" y="128.5">1</text>
<text x="250.8" y="131">412</text>
<text x="354.4" y="128.5">+</text>
<text x="364.5" y="128.5">1</text>
<text x="375.7" y="131">418</text>
<text x="104.3" y="133.5">-</text>
<text x="114.2" y="133.5">2</text>
<text x="229.3" y="133.5">-</text>
<text x="239.2" y="133.5">2</text>
<text x="354.3" y="133.5">-</text>
<text x="364.2" y="133.5">2</text>
<text x="101.6" y="138.5">&quot;ШЛ3&quot;</text>
<text x="102" y="143.5">Цепь</text>
<text x="112.9" y="138.5">X13</text>
<text x="226.6" y="138.5">&quot;ШЛ3&quot;</text>
<text x="227" y="143.5">Цепь</text>
<text x="237.9" y="138.5">X13</text>
<text x="351.6" y="138.5">&quot;ШЛ3&quot;</text>
<text x="352" y="143.5">Цепь</text>
<text x="362.9" y="138.5">X13</text>
<text x="104.4" y="148.5">+</text>
<text x="114.5" y="148.5">1</text>
<text x="125.6" y="146">303</text>
<text x="229.4" y="148.5">+</text>
<text x="239.5" y="148.5">1</text>
<text x="251.5" y="146">311</text>
<text x="354.4" y="148.5">+</text>
<text x="364.5" y="148.5">1</text>
<text x="376" y="146">317</text>
<text x="104.3" y="153.5">-</text>
<text x="114.2" y="153.5">2</text>
<text x="125.4" y="151">403</text>
<text x="229.3" y="153.5">-</text>
<text x="239.2" y="153.5">2</text>
<text x="251.3" y="151">411</text>
<text x="354.3" y="153.5">-</text>
<text x="364.2" y="153.5">2</text>
<text x="375.7" y="151">417</text>
<text x="101.5" y="158.5">&quot;ШЛ2&quot;</text>
<text x="112.8" y="158.5">X12</text>
<text x="226.5" y="158.5">&quot;ШЛ2&quot;</text>
<text x="237.8" y="158.5">X12</text>
<text x="351.5" y="158.5">&quot;ШЛ2&quot;</text>
<text x="362.8" y="158.5">X12</text>
<text x="102" y="163.5">Цепь</text>
<text x="125.4" y="166">302</text>
<text x="227" y="163.5">Цепь</text>
<text x="251" y="166">310</text>
<text x="352" y="163.5">Цепь</text>
<text x="376" y="166">316</text>
<text x="104.3" y="173.5">-</text>
<text x="104.4" y="168.5">+</text>
<text x="114.2" y="173.5">2</text>
<text x="114.5" y="168.5">1</text>
<text x="125.2" y="171">402</text>
<text x="229.3" y="173.5">-</text>
<text x="229.4" y="168.5">+</text>
<text x="239.2" y="173.5">2</text>
<text x="239.5" y="168.5">1</text>
<text x="250.8" y="171">410</text>
<text x="354.3" y="173.5">-</text>
<text x="354.4" y="168.5">+</text>
<text x="364.2" y="173.5">2</text>
<text x="364.5" y="168.5">1</text>
<text x="375.7" y="171">416</text>
<text x="101.8" y="178.5">&quot;ШЛ1&quot;</text>
<text x="113" y="178.5">X11</text>
<text x="226.8" y="178.5">&quot;ШЛ1&quot;</text>
<text x="238" y="178.5">X11</text>
<text x="351.7" y="178.5">&quot;ШЛ1&quot;</text>
<text x="363" y="178.5">X11</text>
<text x="102" y="183.5">Цепь</text>
<text x="227" y="183.5">Цепь</text>
<text x="352" y="183.5">Цепь</text>
<text x="104.4" y="188.5">+</text>
<text x="114.5" y="188.5">1</text>
<text x="125.8" y="191">401</text>
<text x="126" y="186">301</text>
<text x="229.4" y="188.5">+</text>
<text x="239.5" y="188.5">1</text>
<text x="250.2" y="191">409</text>
<text x="250.4" y="186">309</text>
<text x="354.4" y="188.5">+</text>
<text x="364.5" y="188.5">1</text>
<text x="376" y="191">415</text>
<text x="376.2" y="186">315</text>
<text x="104.3" y="193.5">-</text>
<text x="114.2" y="193.5">2</text>
<text x="229.3" y="193.5">-</text>
<text x="239.2" y="193.5">2</text>
<text x="354.3" y="193.5">-</text>
<text x="364.2" y="193.5">2</text>
<text x="93.6" y="198.5">X1</text>
<text x="102" y="203.5">Цепь</text>
<text x="103.5" y="198.5">&quot;Е&quot;</text>
<text x="218.6" y="198.5">X1</text>
<text x="227" y="203.5">Цепь</text>
<text x="228.4" y="198.5">&quot;Е&quot;</text>
<text x="343.6" y="198.5">X1</text>
<text x="352" y="203.5">Цепь</text>
<text x="353.4" y="198.5">&quot;Е&quot;</text>
<text x="70" y="206">17 (лист 2)</text>
<text x="94.5" y="208.5">1</text>
<text x="104.4" y="208.5">+</text>
<text x="207.5" y="206">18</text>
<text x="219.5" y="208.5">1</text>
<text x="229.4" y="208.5">+</text>
<text x="332.5" y="206">19</text>
<text x="344.5" y="208.5">1</text>
<text x="354.4" y="208.5">+</text>
<text x="70" y="211">37 (лист 2)</text>
<text x="94.2" y="213.5">2</text>
<text x="104.3" y="213.5">-</text>
<text x="207.1" y="211">38</text>
<text x="219.2" y="213.5">2</text>
<text x="229.3" y="213.5">-</text>
<text x="332.1" y="211">39</text>
<text x="344.2" y="213.5">2</text>
<text x="354.3" y="213.5">-</text>
<text x="103.5" y="218.5">&quot;Е&quot;</text>
<text x="113.3" y="218.5">X2</text>
<text x="228.4" y="218.5">&quot;Е&quot;</text>
<text x="238.3" y="218.5">X2</text>
<text x="353.4" y="218.5">&quot;Е&quot;</text>
<text x="363.3" y="218.5">X2</text>
<text x="102" y="223.5">Цепь</text>
<text x="125" y="226">18</text>
<text x="227" y="223.5">Цепь</text>
<text x="250" y="226">19</text>
<text x="352" y="223.5">Цепь</text>
<text x="376.3" y="226">20 (лист 7)</text>
<text x="104.3" y="233.5">-</text>
<text x="104.4" y="228.5">+</text>
<text x="114.2" y="233.5">2</text>
<text x="114.5" y="228.5">1</text>
<text x="125" y="231">38</text>
<text x="229.3" y="233.5">-</text>
<text x="229.4" y="228.5">+</text>
<text x="239.2" y="233.5">2</text>
<text x="239.5" y="228.5">1</text>
<text x="250" y="231">39</text>
<text x="354.3" y="233.5">-</text>
<text x="354.4" y="228.5">+</text>
<text x="364.2" y="233.5">2</text>
<text x="364.5" y="228.5">1</text>
<text x="376.3" y="231">40 (лист 7)</text>
<text x="92.8" y="238.5">X19</text>
<text x="217.8" y="238.5">X19</text>
<text x="342.8" y="238.5">X19</text>
<text x="85.9" y="246">0</text>
<text x="102" y="243.5">Цепь</text>
<text x="210.9" y="246">0</text>
<text x="227" y="243.5">Цепь</text>
<text x="335.9" y="246">0</text>
<text x="352" y="243.5">Цепь</text>
<text x="94.5" y="248.5">1</text>
<text x="101.6" y="248.5">КОРП.</text>
<text x="219.5" y="248.5">1</text>
<text x="226.6" y="248.5">КОРП.</text>
<text x="344.5" y="248.5">1</text>
<text x="351.6" y="248.5">КОРП.</text>
<text x="94.2" y="253.5">2</text>
<text x="101.6" y="253.5">КОРП.</text>
<text x="219.2" y="253.5">2</text>
<text x="226.6" y="253.5">КОРП.</text>
<text x="344.2" y="253.5">2</text>
<text x="351.6" y="253.5">КОРП.</text>
<text x="92.8" y="258.5">X21</text>
<text x="102" y="263.5">Цепь</text>
<text x="218.5" y="262.5">АСТА.425511.012-06</text>
<text x="220.8" y="258.5">ПЛАТА ВХОДОВ</text>
<text x="343.5" y="262.5">АСТА.425511.012-06</text>
<text x="345.8" y="258.5">ПЛАТА ВХОДОВ</text>
<text x="94.5" y="268.5">1</text>
<text x="102.6" y="268.5">NOP</text>
<text x="94.2" y="273.5">2</text>
<text x="102.6" y="273.5">NRP</text>
<text x="94.3" y="278.5">3</text>
<text x="102.6" y="278.5">GND</text>
<text x="95.8" y="284.5">ПЛАТА ВХОДОВ</text>
<text x="93.5" y="288.5">АСТА.425511.012-06</text>
</g>
<g font-size="2.9">
<text x="62.4" y="89.5">ПЛАТА РЕТР.-АДАПТЕР</text>
<text x="187.4" y="89.5">ПЛАТА РЕТР.-АДАПТЕР</text>
<text x="312.4" y="89.5">ПЛАТА РЕТР.-АДАПТЕР</text>
<text x="66" y="93.5">АСТА.468353.010</text>
<text x="191" y="93.5">АСТА.468353.010</text>
<text x="316" y="93.5">АСТА.468353.010</text>
</g>
</svg>
